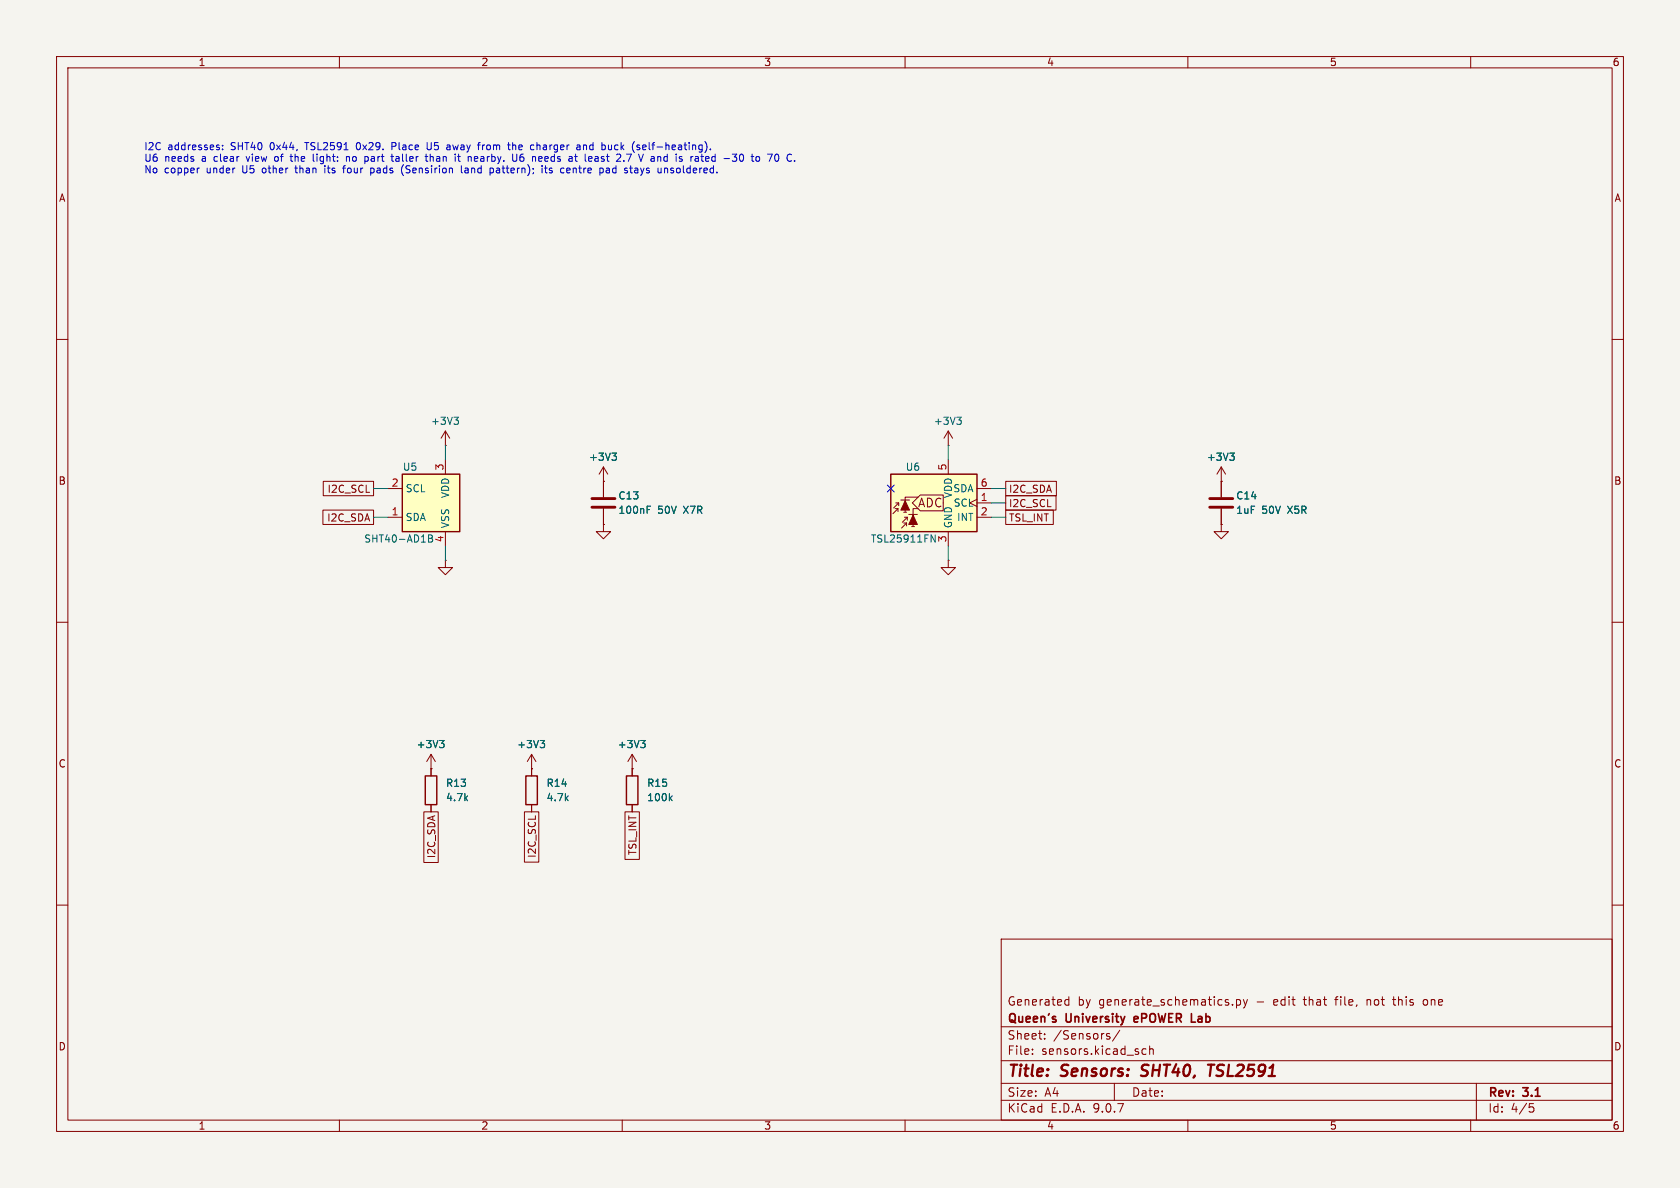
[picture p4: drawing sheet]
<svg xmlns="http://www.w3.org/2000/svg" width="297mm" height="210mm" viewBox="0 0 297 210" stroke-linecap="round" stroke-linejoin="round" font-family="sans-serif">
<path d="M0 0h297v210h-297z" fill="#f5f4ef" stroke="#f5f4ef" stroke-width=".18"/>
<g fill="none" stroke="#840000" stroke-width=".18">
<path d="M10 10h277v190h-277zM12 12h273v186h-273zM60 10v2M110 10v2M160 10v2M210 10v2M260 10v2M10 60h2M78.7 78.7h.1M78.7 76.2l-.7 1.3M78.7 76.2l.8 1.3M78.7 76.2v2.5"/>
<path d="M285 60h2M167.6 99.1v1.2h1.3l-1.3 1.3-1.2-1.3h1.2M167.6 99.1h.1M215.9 92.7v1.3h1.3l-1.3 1.3-1.3-1.3h1.3M215.9 92.7h.1M10 110h2M285 110h2M76.2 135.9h.1M76.2 133.4v3.8M76.2 133.4l-.8 1.2M76.2 133.4l.8 1.2M94 135.9h.1"/>
<path d="M94 133.4l-.8 1.2M94 133.4l.7 1.2M94 133.4v2.5M76.2 142.2v1.3M10 160h2M177 166h108v32h-108zM188.4 177.6h.6M188.4 176.8h.6M189 176.2v1.5M217.9 177.6v.1M218.6 176.8l.4-.1 .3 .3v.4l-.1 .2h-.6M218.6 176.7v1.5"/>
<path d="M219.8 176.7l.4 1M220.2 177.7l-.2 .4-.2 .1M220.5 176.7l-.3 1M241.7 176.7v1M241.7 176.8h.1M246.2 176.7h.5M246.4 176.2v1.3l.2 .2M252.1 176.7l-.4 .1-.1 .2 .1 .6 .4 .1M285 160h2M60 198v2M110 198v2M160 198v2"/>
<path d="M177 194.5h108M177 191.5h108M177 187.5h108M177 181.5h108M182.5 186.3v.1M182.5 185.5v.1M184.7 183.6v.1M184.7 182.8v.1M195.8 183.2l.4 .1v.2l-.2 .2h-.3M195.8 182.7l.4 .1M197 191.5v3M198 182.1l-1.3 2"/>
<path d="M202.6 185.5l-.4-.1-.3 .3v.4l.1 .2h.6M203.2 185.5l.3-.1 .3 .1 .1 .9M203.2 184.9v1.5M210 198v2M260 198v2M261 191.5v6.5M270.4 195.1h.7M270.5 195.7h.4l.3 .3-.2 .5-.5 .1"/>
</g>
<path d="M201.7 190.1l.3 .1M202 188.4l-.1 .2v.4M213.6 188.2h1.1M214.1 188.2l-.2 2" fill="none" stroke="#840000" stroke-width=".4"/>
<path d="M200.6 179.8v.8M201.2 180l-.7 .2M210.6 180.7h.7" fill="none" stroke="#840000" stroke-width=".3"/>
<path d="M75.2 137.2h2v5h-2z" fill="none" stroke="#840000" stroke-width=".25"/>
<path d="M80.3 73.7h.7l-.4 .5M80.8 74.2l.2 .3v.3l-.2 .2M77.7 130.9h.8l-.4 .5M78.3 131.4l.2 .2v.3l-.2 .3M95.5 130.9h.8l-.4 .5M96 131.4l.3 .2v.3l-.3 .3" fill="none" stroke="#006464" stroke-width=".18"/>
<path d="M71.1 83.8h10.2v10.2h-10.2z" fill="#ffffc2"/>
<path d="M71.1 83.8h10.2v10.2h-10.2zM93 137.2h2v5h-2zM110.7 137.2h2.1v5h-2.1z" fill="none" stroke="#840000" stroke-width=".25"/>
<g fill="none" stroke="#840000" stroke-width=".18">
<path d="M68.6 86.4h2.5M68.6 91.4h2.5M78.7 99.1v1.2h1.3l-1.3 1.3-1.2-1.3h1.2M78.7 99.1h.1M78.7 81.3v2.5M78.7 94v2.5M106.7 85.1h.1M106.7 92.7v1.3h1.2l-1.2 1.3-1.3-1.3h1.3M106.7 92.7h.1M106.7 82.6l-.8 1.2M106.7 82.6l.7 1.2M106.7 82.6v5.3"/>
<path d="M106.7 89.9v2.8M215.9 85.1h.1M215.9 82.6v5.3M215.9 89.9v2.8M215.9 82.6l-.8 1.2M215.9 82.6l.8 1.2M94 135.9v1.3M111.8 135.9h.1M111.8 133.4v3.8M111.8 133.4l-.8 1.2M111.8 133.4l.7 1.2M94 142.2v1.3"/>
<path d="M111.8 142.2v1.3"/>
</g>
<path d="M75.8 94.6h.4l.2 .2-.2 .4 .2 .1 .1 .3-.3 .2h-.4zM75.8 95.2h.4M108.2 80.1h.8l-.4 .5M108.7 80.6l.3 .2v.3l-.3 .3M114.4 90.1h.4M114.4 89.5h.6M217.4 80.1h.8l-.4 .5M218 80.6l.2 .2v.3l-.2 .3M113.3 130.9h.8l-.5 .5M113.8 131.4l.3 .2v.3l-.3 .3M118.5 141.1l.3 .4M118.8 140.7l-.5 .5" fill="none" stroke="#006464" stroke-width=".18"/>
<path d="M104.6 88.1h4.1M104.6 89.7h4.1M213.9 88.1h4M213.9 89.7h4" fill="none" stroke="#840000" stroke-width=".51"/>
<path d="M157.5 83.8h15.2v10.2h-15.2z" fill="#ffffc2"/>
<g fill="none" stroke="#840000" stroke-width=".18">
<path d="M167.6 78.7h.1M167.6 76.2v2.5M167.6 76.2l-.7 1.3M167.6 76.2l.8 1.3M57.1 90.2h8.9v2.5h-8.9zM57.1 85.1h8.9v2.5h-8.9zM106.7 85.1h.1M106.7 92.7h.1M106.7 85.1v2.8M106.7 89.9v2.8M158.2 89.9h.5M158.4 88.9h.5"/>
<path d="M158.7 89.9l-.8 .9M158.7 89.9v.5M158.9 88.9l-.9 .9M158.9 88.9v.5M159.3 88.4h1.5M159.8 92.5h.5M159.8 90.6h.5M159.9 91.4h.5M160.3 92.5l-.9 .8M160.3 92.5v.5M160.4 91.4l-.9 .9M160.4 91.4v.5"/>
<path d="M160.7 90.9h1.5M161.2 93.1h.5M161.3 88.9l1.4-1.4h4.1v2.8h-4.1zM162.3 87.9h-2.3v2.5M162.3 89.9h-.9v3.1M167.6 81.3v2.5M167.6 94v2.5M172.7 88.3l-1.3 .6 1.3 .6M172.7 88.9h2.6M172.7 91.4h2.6M172.7 86.4h2.6M177.8 87.6h8.9v2.6h-8.9z"/>
<path d="M177.8 90.2h8.4v2.5h-8.4zM177.8 85.1h9v2.5h-9zM215.9 85.1h.1M215.9 92.7h.1M215.9 85.1v2.8M215.9 89.9v2.8M76.2 135.9h.1M76.2 135.9v1.3M94 135.9h.1M94 135.9v1.3M111.8 135.9h.1M111.8 135.9v1.3"/>
<path d="M74.9 143.5h2.6v9h-2.6zM76.2 142.2v1.3M92.7 143.5h2.6v8.9h-2.6zM94 142.2v1.3M110.5 143.5h2.5v8.4h-2.5zM111.8 142.2v1.3"/>
</g>
<g fill="#840000" stroke="#840000" stroke-width=".18">
<path d="M160 88.5l.8 1.7h-1.5z"/>
<path d="M161.4 91.1l.8 1.6h-1.5z"/>
</g>
<path d="M157.5 83.8h15.2v10.2h-15.2z" fill="none" stroke="#840000" stroke-width=".25"/>
<g fill="none" stroke="#006464" stroke-width=".18">
<path d="M169.2 73.7h.7l-.4 .5M169.7 74.2l.2 .3v.3l-.2 .2M108.2 80.1h.8l-.4 .5M108.7 80.6l.3 .2v.3l-.3 .3M114.4 90.1h.4M114.4 89.5h.6M164.6 94.6l.7 1.2v-1.2M217.4 80.1h.8l-.4 .5M218 80.6l.2 .2v.3l-.2 .3M77.7 130.9h.8l-.4 .5M78.3 131.4l.2 .2v.3l-.2 .3M95.5 130.9h.8l-.4 .5"/>
<path d="M96 131.4l.3 .2v.3l-.3 .3M113.3 130.9h.8l-.5 .5M113.8 131.4l.3 .2v.3l-.3 .3M118.5 141.1l.3 .4M118.8 140.7l-.5 .5"/>
</g>
<path d="M78.7 78.7v2.6M167.6 78.7v2.6M66 86.4h2.6M66 91.4h2.6M78.7 96.5v2.6M167.6 96.5v2.6M175.3 86.4h2.5M175.3 91.4h2.5M175.3 88.9h2.5" fill="none" stroke="#009600" stroke-width=".18"/>
<path d="M156.9 85.8l1.2 1.2M158.1 85.8l-1.2 1.2" fill="none" stroke="#000084" stroke-width=".18"/>
<g fill="none" stroke="#0000c2" stroke-width=".18">
<path d="M35.2 29.7l-.2 .1M38.7 26.1v.3M39.3 26.4v.1M39.3 25.7v.1M48.7 27.7l-.2 .2 .2 .6M51.4 27.2v1.1l.3 .2M52.1 29.7h.5M52.3 29.3l.1 1.2M55.4 27.2v1.1l.2 .2M57.4 29.7v.9M60.6 29.7h.5M61.1 29.3l-.3 .2v1.1"/>
<path d="M61.2 27.7v.8M61.2 27.8l.2-.1h.3l.1 .8M63.2 25.3l-.2 .4 .2 .7M64.9 27.7l.2 .2v.4l-.2 .2M65.5 29.7v1.3M66.1 29.8v.6l-.2 .2-.4-.1M69.1 27.7h.5M69.3 25.9h.5M69.5 28.5h.1M69.8 25.2h-.5v1.3M70.4 27.7h-.4M70.4 28h-.3l-.2 .2 .1 .3h.4"/>
<path d="M71.1 30.7l.2 .3M71.8 30.5l.1 .1M71.8 29.5l.2 .4M75.2 27.7h.4M75.3 28.3l.3 .2M75.5 25.2l.1 1.2 .2 .1 .3-.1M76.1 27.8l.3-.1 .2 .2M76.1 27.2v1.3M79.1 25.6h.3l.2 .2v.7M79.6 26.4l-.5 .1M79.6 25.9l-.5 .1M81.1 28.3l.3 .2"/>
<path d="M81.6 29.3v1.1l.1 .2M82.2 29.8h.5M82.8 30l-.5 .1-.1 .2 .1 .3 .5-.1M83.9 28.5h.5M84.5 27.9v.1l-.6 .1M84.9 25.2l-.3 .2M85.3 25.6v.9M85.4 25.7l-.1 .2M87.2 29.8v.5l-.2 .3M88.2 30.1h-.3l-.2 .2 .1 .2 .4 .1M89.7 25.6h.5M90 26.4l.2 .1"/>
<path d="M90.6 25.2v1.3M91 25.6l-.4 .1M91.9 28l.2-.3h.3l.2 .3M92.1 27.4a.99 .99 0 0 0-.1 1.1h.4l.2-.2M94.9 25.2v1.3M95.3 25.6l-.4 .1M95.8 29.7v.9M95.8 29.3v.1M96.3 29.7h.4M96.4 29.3v1.1l.3 .2M97.1 30.5l.4 .1M97.5 29.7l-.4 .2 .1 .2h.3"/>
<path d="M100.2 29.9l.2-.2h.2l.2 .2v.1l-.6 .1M100.2 30.4l.2 .2 .3-.1M102.1 25.6h.3l.1 .2v.7M102.5 26.4l-.4 .1M102.5 25.9l-.4 .1M103.2 25.6v.9M103.5 25.6l-.3 .1M105.3 27.7h.3l.2 .2v.6M105.8 28.5h-.5M105.8 28h-.5M107.2 29.8h.5v.8M107.6 25.6v.8l.3 .1 .2-.1"/>
<path d="M107.7 30l-.4 .1-.2 .2 .2 .3 .4-.1M108.1 25.6v.9M111.6 27.2l-.5 1.3M112.6 29.7l-.4 .1M112.6 30.1h-.3l-.1 .2v.2l.4 .1M112.9 26l.2 .2-.2 .3M112.9 25.6l.2 .1M113.8 25.6l-.2 .2v.5l.2 .2M114.2 25.9l-.6 .1M115.7 28.5h-.5M115.7 28h-.5M115.7 27.9v.6"/>
<path d="M117.7 29.7l.3 .2v.7M118.6 30.5l.1 .1M118.8 29.7l-.2 .2 .2 .2M122.9 28.1v.4M125.3 28.5h-.1M125.3 27.9v.1l-.6 .1M125.6 26.4v.1M130.7 27.7l.1-.3 .2-.2a.68 .68 0 0 1 .5 .7 .68 .68 0 0 1-.5 .6l-.2-.1-.1-.4M135.7 27.2h.8l-.5 1.3M139.4 27.3l.3-.1 .2 .2M139.9 28.4l-.2 .1h-.3"/>
</g>
<g font-size="2.8" fill="#840000">
<text x="178" y="190.9">Title:</text>
<text x="187.7" y="190.9">Sensors:</text>
<text x="202.6" y="190.9">SHT40,</text>
<text x="215.3" y="190.9">TSL2591</text>
</g>
<g font-size="2.1" fill="#840000">
<text x="162.2" y="89.9">ADC</text>
<text x="178" y="178">Generated</text>
<text x="190.5" y="178">by</text>
<text x="194.3" y="178">generate_schematics.py</text>
<text x="222.3" y="178">-</text>
<text x="225.4" y="178">edit</text>
<text x="230.9" y="178">that</text>
<text x="236.7" y="178">file,</text>
<text x="242.3" y="178">not</text>
<text x="247.2" y="178">this</text>
<text x="252.6" y="178">one</text>
<text x="178" y="184">Sheet:</text>
<text x="178" y="181.2">Queen's</text>
<text x="186.2" y="184">/Sensors/</text>
<text x="188.5" y="181.2">University</text>
<text x="201.2" y="181.2">ePOWER</text>
<text x="211.9" y="181.2">Lab</text>
<text x="178" y="186.7">File:</text>
<text x="184.1" y="186.7">sensors.kicad_sch</text>
<text x="178" y="196.9">KiCad</text>
<text x="178" y="194.1">Size:</text>
<text x="184.7" y="194.1">A4</text>
<text x="185.7" y="196.9">E.D.A.</text>
<text x="193.3" y="196.9">9.0.7</text>
<text x="200" y="194.1">Date:</text>
<text x="263" y="194.3">Rev:</text>
<text x="263" y="196.9">Id:</text>
<text x="267.1" y="196.9">4/5</text>
<text x="269.4" y="194.3">3.1</text>
</g>
<g font-size="1.8" fill="#840000">
<text x="35" y="11.9">1</text>
<text x="85" y="11.9">2</text>
<text x="135" y="11.9">3</text>
<text x="185" y="11.9">4</text>
<text x="235" y="11.9">5</text>
<text x="285" y="11.9">6</text>
<text x="10.3" y="35.9">A</text>
<text x="285.3" y="35.9">A</text>
<text x="10.3" y="85.9">B</text>
<text x="57.8" y="87.3">I2C_SCL</text>
<text x="178.3" y="89.9">I2C_SCL</text>
<text x="178.3" y="87.3">I2C_SDA</text>
<text x="285.3" y="85.9">B</text>
<text x="57.7" y="92.4">I2C_SDA</text>
<text x="178.3" y="92.4">TSL_INT</text>
<text x="10.3" y="135.9">C</text>
<text x="285.3" y="135.9">C</text>
<text x="77.2" y="151.8" transform="rotate(-90 77.2 151.8)">I2C_SDA</text>
<text x="94.9" y="151.7" transform="rotate(-90 94.9 151.7)">I2C_SCL</text>
<text x="112.7" y="151.3" transform="rotate(-90 112.7 151.3)">TSL_INT</text>
<text x="10.3" y="185.9">D</text>
<text x="285.3" y="185.9">D</text>
<text x="35" y="199.9">1</text>
<text x="85" y="199.9">2</text>
<text x="135" y="199.9">3</text>
<text x="185" y="199.9">4</text>
<text x="235" y="199.9">5</text>
<text x="285" y="199.9">6</text>
</g>
<g font-size="1.8" fill="#0000c2">
<text x="25.4" y="26.9">I2C</text>
<text x="25.4" y="28.9">U6</text>
<text x="29.1" y="28.9">needs</text>
<text x="29.7" y="26.9">addresses:</text>
<text x="35.8" y="28.9">a</text>
<text x="38.1" y="28.9">clear</text>
<text x="40.9" y="26.9">SHT40</text>
<text x="44.1" y="28.9">view</text>
<text x="48" y="26.9">0x44,</text>
<text x="49.2" y="28.9">of</text>
<text x="52.3" y="28.9">the</text>
<text x="54.5" y="26.9">TSL2591</text>
<text x="56.4" y="28.9">light:</text>
<text x="62.5" y="28.9">no</text>
<text x="63.7" y="26.9">0x29.</text>
<text x="65.9" y="28.9">part</text>
<text x="70.1" y="26.9">Place</text>
<text x="70.9" y="28.9">taller</text>
<text x="76.5" y="26.9">U5</text>
<text x="77.2" y="28.9">than</text>
<text x="80.2" y="26.9">away</text>
<text x="82.5" y="28.9">it</text>
<text x="85" y="28.9">nearby.</text>
<text x="86" y="26.9">from</text>
<text x="91.5" y="26.9">the</text>
<text x="93.1" y="28.9">U6</text>
<text x="95.7" y="26.9">charger</text>
<text x="96.8" y="28.9">needs</text>
<text x="103.5" y="28.9">at</text>
<text x="104" y="26.9">and</text>
<text x="106.5" y="28.9">least</text>
<text x="108.7" y="26.9">buck</text>
<text x="112.3" y="28.9">2.7</text>
<text x="114.2" y="26.9">(self-heating).</text>
<text x="116.5" y="28.9">V and</text>
<text x="123.4" y="28.9">is</text>
<text x="126.2" y="28.9">rated</text>
<text x="132.3" y="28.9">-30</text>
<text x="137.4" y="28.9">to</text>
<text x="140.5" y="28.9">70</text>
<text x="25.4" y="31">No</text>
<text x="29.1" y="31">copper</text>
<text x="36.6" y="31">under</text>
<text x="43.1" y="31">U5</text>
<text x="46.8" y="31">other</text>
<text x="52.9" y="31">than</text>
<text x="58.2" y="31">its</text>
<text x="61.8" y="31">four</text>
<text x="66.8" y="31">pads</text>
<text x="72.4" y="31">(Sensirion</text>
<text x="83.2" y="31">land</text>
<text x="88.5" y="31">pattern);</text>
<text x="97.9" y="31">its</text>
<text x="101.4" y="31">centre</text>
<text x="108.5" y="31">pad</text>
<text x="113.1" y="31">stays</text>
<text x="119.2" y="31">unsoldered.</text>
</g>
<g font-size="1.8" fill="#006464">
<text x="76.1" y="75.3">+3V3</text>
<text x="165" y="75.3">+3V3</text>
<text x="71.1" y="83.4">U5</text>
<text x="104" y="81.7">+3V3</text>
<text x="160" y="83.4">U6</text>
<text x="213.3" y="81.7">+3V3</text>
<text x="71.6" y="87.2">SCL</text>
<text x="79.6" y="88.2" transform="rotate(-90 79.6 88.2)">VDD</text>
<text x="109.2" y="88.5">C13</text>
<text x="168.4" y="87.2">SDA</text>
<text x="168.5" y="89.8">SCL</text>
<text x="168.5" y="88.2" transform="rotate(-90 168.5 88.2)">VDD</text>
<text x="218.4" y="88.5">C14</text>
<text x="71.6" y="92.3">SDA</text>
<text x="79.6" y="93.5" transform="rotate(-90 79.6 93.5)">VSS</text>
<text x="109.2" y="91">100nF</text>
<text x="116.3" y="91">50V</text>
<text x="120.9" y="91">X7R</text>
<text x="168.5" y="93.5" transform="rotate(-90 168.5 93.5)">GND</text>
<text x="169.1" y="92.3">INT</text>
<text x="218.4" y="91">1uF</text>
<text x="223.1" y="91">50V</text>
<text x="227.7" y="91">X5R</text>
<text x="64.3" y="96.1">SHT40-AD1B</text>
<text x="153.9" y="96.1">TSL25911FN</text>
<text x="73.6" y="132.5">+3V3</text>
<text x="91.3" y="132.5">+3V3</text>
<text x="109.1" y="132.5">+3V3</text>
<text x="78.7" y="141.8">4.7k</text>
<text x="78.7" y="139.3">R13</text>
<text x="96.5" y="141.8">4.7k</text>
<text x="96.5" y="139.3">R14</text>
<text x="114.3" y="139.3">R15</text>
<text x="114.3" y="141.8">100k</text>
</g>
<g font-size="1.8" fill="#a90000">
<text x="78.5" y="83.3" transform="rotate(-90 78.5 83.3)">3</text>
<text x="167.4" y="83.3" transform="rotate(-90 167.4 83.3)">5</text>
<text x="69.1" y="86.1">2</text>
<text x="173.3" y="86.1">6</text>
<text x="173.3" y="88.6">1</text>
<text x="69.1" y="91.2">1</text>
<text x="78.5" y="96" transform="rotate(-90 78.5 96)">4</text>
<text x="167.4" y="96" transform="rotate(-90 167.4 96)">3</text>
<text x="173.3" y="91.2">2</text>
</g>
</svg>
